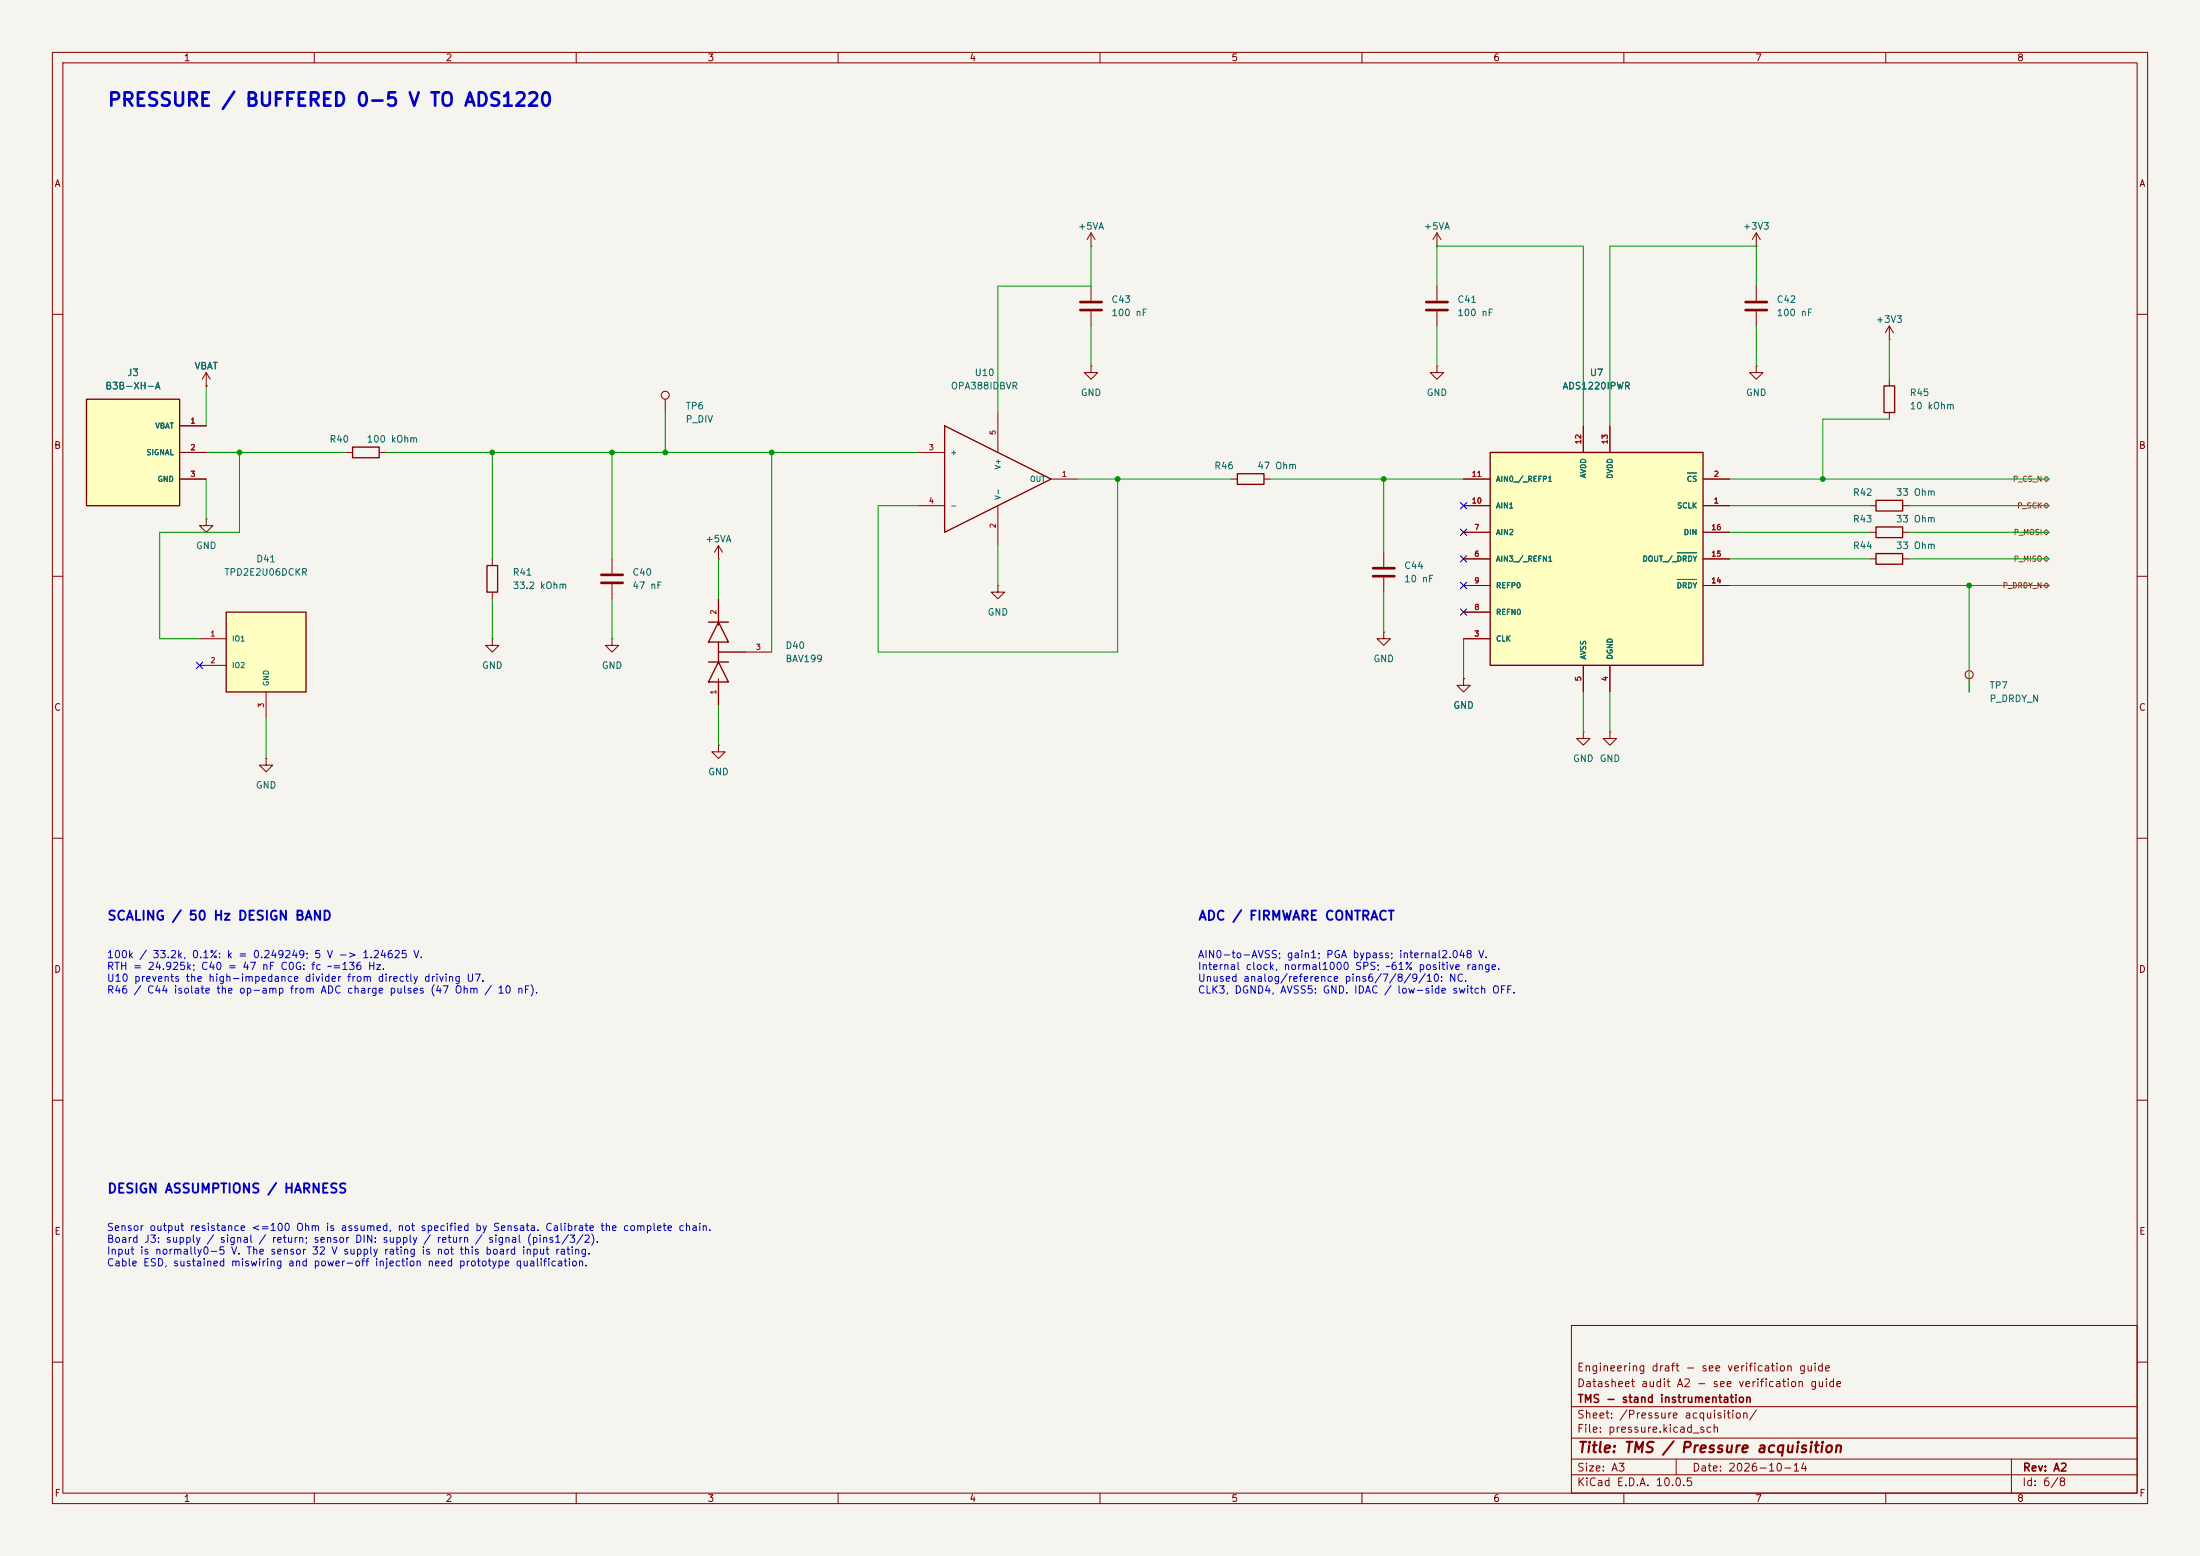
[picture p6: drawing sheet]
<svg xmlns="http://www.w3.org/2000/svg" width="420mm" height="297mm" viewBox="0 0 420 297" stroke-linecap="round" stroke-linejoin="round" font-family="sans-serif">
<path d="M0 0h420v297h-420z" fill="#f5f4ef" stroke="#f5f4ef" stroke-width=".19"/>
<g fill="none" stroke="#840000" stroke-width=".19">
<path d="M10 10h400v277h-400zM12 12h396v273h-396zM60 10v2M110 10v2M160 10v2M210 10v2M260 10v2M310 10v2M360 10v2M10 60h2M408 60h2M234.9 91.4h1.3"/>
<path d="M241.3 91.4h1.3M10 110h2M137.2 106.7h.1M137.2 104.1l-.8 1.3M137.2 104.1l.7 1.3M137.2 104.1v2.6M408 110h2M10 160h2M137.2 142.2v1.3h1.2l-1.2 1.3-1.3-1.3h1.3M137.2 142.2h.1M408 160h2M10 210h2"/>
<path d="M408 210h2M300 253h108v32h-108zM10 260h2M300 278.5h108M300 274.5h108M300 268.5h108M320 278.5v3M384 278.5v6.5M408 260h2M60 285v2M110 285v2M160 285v2"/>
<path d="M210 285v2M260 285v2M300 281.5h108M310 285v2M360 285v2"/>
</g>
<path d="M236.2 90.4h5.1v2.1h-5.1z" fill="none" stroke="#840000" stroke-width=".25"/>
<path d="M16.5 76.2h17.8v20.3h-17.8z" fill="#ffffc2"/>
<path d="M16.5 76.2h17.8v20.3h-17.8z" fill="none" stroke="#840000" stroke-width=".25"/>
<path d="M34.3 81.3h5.1M34.3 86.4h5.1M34.3 91.4h5.1M50.8 144.8v1.3h1.3l-1.3 1.2-1.3-1.2h1.3M50.8 144.8h.1" fill="none" stroke="#840000" stroke-width=".19"/>
<path d="M43.2 116.8h15.2v15.3h-15.2z" fill="#ffffc2"/>
<g fill="none" stroke="#840000" stroke-width=".25">
<path d="M359.7 73.7h2v5h-2zM67.3 85.3h5.1v2.1h-5.1zM180.3 81.3l20.4 10.1-20.4 10.2zM358.1 95.5h5.1v2h-5.1zM43.2 116.8h15.2v15.3h-15.2zM93 108h2v5h-2zM135.3 118.7h3.8M137.2 118.7l1.9 3.9h-3.8zM137.2 114.3v4.4M358.1 105.7h5.1v2h-5.1zM358.1 100.6h5.1v2h-5.1zM135.3 126.4h3.8"/>
<path d="M137.2 126.4l1.9 3.8h-3.8zM137.2 122.6v3.8M137.2 130.2v4.4M137.2 124.5h5"/>
</g>
<g fill="none" stroke="#840000" stroke-width=".19">
<path d="M208.3 47h.1M208.3 44.5l-.8 1.2M208.3 44.5l.7 1.2M208.3 44.5v2.5M208.3 54.6v2.8M208.3 59.4v2.8M274.3 47h.1M274.3 44.5v2.5M274.3 54.6v2.8M274.3 59.4v2.8M274.3 44.5l-.7 1.2M274.3 44.5l.8 1.2"/>
<path d="M335.3 47h.1M335.3 44.5v2.5M335.3 54.6v2.8M335.3 59.4v2.8M335.3 44.5l-.8 1.2M335.3 44.5l.7 1.2M39.4 73.7h.1M39.4 71.1l-.8 1.3M39.4 71.1l.7 1.3M39.4 71.1v2.6M127 76.2v2.5M190.5 78.7v7.7"/>
<path d="M208.3 69.9v1.2h1.2l-1.2 1.3-1.3-1.3h1.3M208.3 69.9h.1M274.3 69.9v1.2h1.3l-1.3 1.3-1.3-1.3h1.3M274.3 69.9h.1M335.3 69.9v1.2h1.2l-1.2 1.3-1.3-1.3h1.3M335.3 69.9h.1M360.7 64.8h.1M360.7 62.2l-.8 1.3M360.7 62.2l.7 1.3M360.7 62.2v2.6M360.7 72.4v1.3M360.7 78.7v1.3"/>
<path d="M39.4 99.1v1.2h1.2l-1.2 1.3-1.3-1.3h1.3M39.4 99.1h.1M66 86.4h1.3M72.4 86.4h1.3M175.3 86.4h5M175.3 96.5h5M190.5 96.5v7.6M200.7 91.4h5M356.9 96.5h1.2M363.2 96.5h1.3M94 106.7v1.3M94 113v1.3"/>
<path d="M116.8 106.7v2.8M116.8 111.5v2.8M137.2 114.3v5.1M190.5 111.8v1.2h1.3l-1.3 1.3-1.3-1.3h1.3M190.5 111.8h.1M356.9 106.7h1.2M356.9 101.6h1.2M363.2 106.7h1.3M363.2 101.6h1.3M38.1 121.9h5.1M38.1 127h5.1M50.8 132.1v5.1"/>
<path d="M94 121.9v1.3h1.2l-1.2 1.3-1.3-1.3h1.3M94 121.9h.1M116.8 121.9v1.3h1.3l-1.3 1.3-1.2-1.3h1.2M116.8 121.9h.1M137.2 129.5v5.1M142.2 124.5h5.1M279.4 129.5v1.3h1.3l-1.3 1.3-1.3-1.3h1.3M279.4 129.5h.1M302.3 139.7v1.3h1.2l-1.2 1.2-1.3-1.2h1.3M302.3 139.7h.1M307.3 139.7v1.3h1.3l-1.3 1.2-1.2-1.2h1.2M307.3 139.7h.1"/>
<path d="M375.9 129.5v2.6"/>
<circle cx="127" cy="75.4" r=".76"/>
<circle cx="375.9" cy="128.8" r=".76"/>
</g>
<path d="M206.2 57.7h4.1M206.2 59.2h4.1M272.3 57.7h4.1M272.3 59.2h4.1M333.2 57.7h4.1M333.2 59.2h4.1M114.8 109.7h4.1M114.8 111.3h4.1" fill="none" stroke="#840000" stroke-width=".51"/>
<path d="M284.5 86.4h40.6v40.6h-40.6z" fill="#ffffc2"/>
<path d="M284.5 86.4h40.6v40.6h-40.6z" fill="none" stroke="#840000" stroke-width=".25"/>
<g fill="none" stroke="#840000" stroke-width=".19">
<path d="M39.4 73.7h.1M34.3 91.4h5.1M34.3 81.3h5.1M34.3 86.4h5.1M279.4 96.5h5.1M279.4 91.4h5.1M302.3 81.3v5.1M307.3 81.3v5.1M325.1 96.5h5.1M325.1 91.4h5.1M264.2 105.4v2.8M264.2 110.2v2.8"/>
<path d="M279.4 106.7h5.1M279.4 101.6h5.1M279.4 116.8h5.1M279.4 111.8h5.1M325.1 106.7h5.1M325.1 101.6h5.1M325.1 111.8h5.1M264.2 120.7v1.2h1.2l-1.2 1.3-1.3-1.3h1.3M264.2 120.7h.1M279.4 129.5h.1M279.4 121.9h5.1M302.3 127v5.1"/>
<path d="M307.3 127v5.1"/>
</g>
<path d="M322.1 90.3h1.8M320.2 110.6h3.7M320.2 105.5h3.7" fill="none" stroke="#006464" stroke-width=".19"/>
<path d="M262.1 108.5h4.1M262.1 110h4.1" fill="none" stroke="#840000" stroke-width=".51"/>
<path d="M390.1 96.5l.6-.5 .5 .5-.5 .5zM390.1 91.4l.6-.5 .5 .5-.5 .5zM390.1 106.7l.6-.5 .5 .5-.5 .5zM390.1 101.6l.6-.5 .5 .5-.5 .5zM390.1 111.8l.6-.5 .5 .5-.5 .5z" fill="none" stroke="#725600" stroke-width=".19"/>
<g fill="none" stroke="#009600" stroke-width=".19">
<path d="M208.3 47v7.6h-17.8v24.1M274.3 54.6v-7.6h28v34.3M335.3 54.6v-7.6h-28v34.3M39.4 73.7v7.6M127 78.7v7.7M208.3 62.2v7.7M274.3 62.2v7.7M335.3 62.2v7.7M360.7 64.8v7.6M39.4 86.4h26.6M39.4 91.4v7.7M45.7 86.4v15.2h-15.2v20.3h7.6"/>
<path d="M73.7 86.4h101.6M94 86.4v20.3M116.8 86.4v20.3M147.3 86.4v38.1M205.7 91.4h29.2M213.4 91.4v33.1h-45.8v-28h7.7M242.6 91.4h36.8M264.2 91.4v14M330.2 91.4h61M330.2 96.5h26.7M360.7 80h-12.7v11.4M364.5 96.5h26.7"/>
<path d="M94 114.3v7.6M116.8 114.3v7.6M137.2 106.7v7.6M190.5 104.1v7.7M264.2 113v7.7M330.2 101.6h26.7M330.2 111.8h61M330.2 106.7h26.7M364.5 101.6h26.7M364.5 106.7h26.7M375.9 111.8v20.3M50.8 137.2v7.6"/>
<path d="M137.2 134.6v7.6M279.4 121.9v7.6M302.3 132.1v7.6M307.3 132.1v7.6"/>
</g>
<path d="M278.8 95.9l1.2 1.2M280 95.9l-1.2 1.2M278.8 116.2l1.2 1.2M278.8 111.2l1.2 1.2M278.8 101l1.2 1.2M278.8 106.1l1.2 1.2M280 116.2l-1.2 1.2M280 111.2l-1.2 1.2M280 101l-1.2 1.2M280 106.1l-1.2 1.2M37.5 126.4l1.2 1.2M38.7 126.4l-1.2 1.2" fill="none" stroke="#000084" stroke-width=".19"/>
<g fill="#009600" stroke="#009600" stroke-width=".19">
<circle cx="45.7" cy="86.4" r=".46"/>
<circle cx="94" cy="86.4" r=".46"/>
<circle cx="116.8" cy="86.4" r=".46"/>
<circle cx="127" cy="86.4" r=".46"/>
<circle cx="147.3" cy="86.4" r=".46"/>
<circle cx="213.4" cy="91.4" r=".46"/>
<circle cx="264.2" cy="91.4" r=".46"/>
<circle cx="375.9" cy="111.8" r=".46"/>
<circle cx="348" cy="91.4" r=".46"/>
</g>
<text font-size="2.5" fill="#0000c2" x="20.4" y="20.9">PRESSURE / BUFFERED 0-5 V TO ADS1220</text>
<text font-size="2" fill="#840000" x="301" y="277.8">Title: TMS / Pressure acquisition</text>
<g font-size="1.8" fill="#0000c2">
<text x="20.4" y="176.1">SCALING / 50 Hz DESIGN BAND</text>
<text x="228.7" y="176.1">ADC / FIRMWARE CONTRACT</text>
<text x="20.4" y="228.2">DESIGN ASSUMPTIONS / HARNESS</text>
</g>
<g font-size="1.5" fill="#840000">
<text x="300.9" y="262.1">Engineering draft - see verification guide</text>
<text x="300.9" y="265.1">Datasheet audit A2 - see verification guide</text>
<text x="301" y="268.1">TMS - stand instrumentation</text>
<text x="300.9" y="273.8">File: pressure.kicad_sch</text>
<text x="300.9" y="271.1">Sheet: /Pressure acquisition/</text>
<text x="300.9" y="281.2">Size: A3</text>
<text x="322.9" y="281.2">Date: 2026-10-14</text>
<text x="386" y="281.2">Rev: A2</text>
<text x="300.9" y="284">KiCad E.D.A. 10.0.5</text>
<text x="385.9" y="284">Id: 6/8</text>
</g>
<g font-size="1.4" fill="#0000c2">
<text x="20.3" y="183.2">100k / 33.2k, 0.1%: k = 0.249249; 5 V -&gt; 1.24625 V.</text>
<text x="20.3" y="185.5">RTH = 24.925k; C40 = 47 nF C0G: fc ~=136 Hz.</text>
<text x="228.6" y="183.2">AIN0-to-AVSS; gain1; PGA bypass; internal2.048 V.</text>
<text x="228.6" y="185.5">Internal clock, normal1000 SPS; ~61% positive range.</text>
<text x="20.3" y="187.7">U10 prevents the high-impedance divider from directly driving U7.</text>
<text x="20.3" y="190">R46 / C44 isolate the op-amp from ADC charge pulses (47 Ohm / 10 nF).</text>
<text x="228.6" y="187.7">Unused analog/reference pins6/7/8/9/10: NC.</text>
<text x="228.6" y="190">CLK3, DGND4, AVSS5: GND. IDAC / low-side switch OFF.</text>
<text x="20.3" y="235.3">Sensor output resistance &lt;=100 Ohm is assumed, not specified by Sensata. Calibrate the complete chain.</text>
<text x="20.3" y="237.6">Board J3: supply / signal / return; sensor DIN: supply / return / signal (pins1/3/2).</text>
<text x="20.3" y="239.8">Input is normally0-5 V. The sensor 32 V supply rating is not this board input rating.</text>
<text x="20.3" y="242.1">Cable ESD, sustained miswiring and power-off injection need prototype qualification.</text>
</g>
<g font-size="1.3" fill="#840000">
<text x="35" y="12">1</text>
<text x="85" y="12">2</text>
<text x="135" y="12">3</text>
<text x="185" y="12">4</text>
<text x="235" y="12">5</text>
<text x="285" y="12">6</text>
<text x="335" y="12">7</text>
<text x="385" y="12">8</text>
<text x="10.3" y="36">A</text>
<text x="408.3" y="36">A</text>
<text x="10.2" y="86">B</text>
<text x="408.2" y="86">B</text>
<text x="10.2" y="136">C</text>
<text x="408.2" y="136">C</text>
<text x="10.2" y="186">D</text>
<text x="408.2" y="186">D</text>
<text x="10.3" y="236">E</text>
<text x="408.3" y="236">E</text>
<text x="10.3" y="286">F</text>
<text x="35" y="287">1</text>
<text x="85" y="287">2</text>
<text x="135" y="287">3</text>
<text x="185" y="287">4</text>
<text x="235" y="287">5</text>
<text x="285" y="287">6</text>
<text x="335" y="287">7</text>
<text x="385" y="287">8</text>
<text x="408.3" y="286">F</text>
</g>
<g font-size="1.3" fill="#006464">
<text x="205.7" y="44.1">+5VA</text>
<text x="271.7" y="44.1">+5VA</text>
<text x="332.6" y="44.1">+3V3</text>
<text x="212.1" y="58.1">C43</text>
<text x="278.1" y="58.1">C41</text>
<text x="339.1" y="58.1">C42</text>
<text x="212.1" y="60.7">100 nF</text>
<text x="278.1" y="60.7">100 nF</text>
<text x="339.1" y="60.7">100 nF</text>
<text x="358" y="61.9">+3V3</text>
<text x="37" y="70.8">VBAT</text>
<text x="20" y="74.6">B3B-XH-A</text>
<text x="24.2" y="72.1">J3</text>
<text x="181.4" y="74.6">OPA388IDBVR</text>
<text x="186" y="72.1">U10</text>
<text x="206.2" y="75.9">GND</text>
<text x="272.3" y="75.9">GND</text>
<text x="298.2" y="74.6">ADS1220IPWR</text>
<text x="303.4" y="72.1">U7</text>
<text x="333.2" y="75.9">GND</text>
<text x="364.5" y="75.9">R45</text>
<text x="130.8" y="78.4">TP6</text>
<text x="130.8" y="81">P_DIV</text>
<text x="364.5" y="78.4">10 kOhm</text>
<text x="62.8" y="84.8">R40</text>
<text x="69.9" y="84.8">100 kOhm</text>
<text x="231.7" y="89.9">R46</text>
<text x="239.9" y="89.9">47 Ohm</text>
<text x="353.6" y="94.9">R42</text>
<text x="361.9" y="94.9">33 Ohm</text>
<text x="353.6" y="100">R43</text>
<text x="361.9" y="100">33 Ohm</text>
<text x="37.3" y="105.1">GND</text>
<text x="48.8" y="107.6">D41</text>
<text x="134.6" y="103.8">+5VA</text>
<text x="353.6" y="105.1">R44</text>
<text x="361.9" y="105.1">33 Ohm</text>
<text x="42.7" y="110.2">TPD2E2U06DCKR</text>
<text x="97.8" y="110.2">R41</text>
<text x="97.8" y="112.7">33.2 kOhm</text>
<text x="120.6" y="110.2">C40</text>
<text x="120.6" y="112.7">47 nF</text>
<text x="268" y="108.9">C44</text>
<text x="268" y="111.5">10 nF</text>
<text x="188.4" y="117.8">GND</text>
<text x="149.8" y="124.2">D40</text>
<text x="91.9" y="128">GND</text>
<text x="114.8" y="128">GND</text>
<text x="149.8" y="126.7">BAV199</text>
<text x="262.1" y="126.7">GND</text>
<text x="379.7" y="131.8">TP7</text>
<text x="277.3" y="135.6">GND</text>
<text x="379.7" y="134.3">P_DRDY_N</text>
<text x="135.1" y="148.3">GND</text>
<text x="300.2" y="145.7">GND</text>
<text x="305.3" y="145.7">GND</text>
<text x="48.7" y="150.8">GND</text>
</g>
<g font-size="1" fill="#006464">
<text x="29.5" y="82">VBAT</text>
<text x="27.8" y="87.1">SIGNAL</text>
<text x="181.4" y="87.1">+</text>
<text x="191.3" y="89.7" transform="rotate(-90 191.3 89.7)">V+</text>
<text x="30" y="92.2">GND</text>
<text x="191.3" y="95.5" transform="rotate(-90 191.3 95.5)">V-</text>
<text x="196.5" y="92.2">OUT</text>
<text x="285.5" y="92.2">AIN0_/_REFP1</text>
<text x="303" y="91.4" transform="rotate(-90 303 91.4)">AVDD</text>
<text x="308.1" y="91.5" transform="rotate(-90 308.1 91.5)">DVDD</text>
<text x="321.9" y="92.2">CS</text>
<text x="181.4" y="97.3">-</text>
<text x="285.5" y="97.3">AIN1</text>
<text x="320.1" y="97.3">SCLK</text>
<text x="285.5" y="107.4">AIN3_/_REFN1</text>
<text x="285.5" y="102.4">AIN2</text>
<text x="313.5" y="107.4">DOUT_/_DRDY</text>
<text x="321.3" y="102.4">DIN</text>
<text x="285.5" y="112.5">REFP0</text>
<text x="320" y="112.5">DRDY</text>
<text x="285.5" y="117.6">REFN0</text>
<text x="44.2" y="122.7">IO1</text>
<text x="285.5" y="122.7">CLK</text>
<text x="303" y="126" transform="rotate(-90 303 126)">AVSS</text>
<text x="308.1" y="126" transform="rotate(-90 308.1 126)">DGND</text>
<text x="44.2" y="127.8">IO2</text>
<text x="51.6" y="131.1" transform="rotate(-90 51.6 131.1)">GND</text>
</g>
<g font-size="1" fill="#a90000">
<text x="36.2" y="81.1">1</text>
<text x="190.3" y="83.1" transform="rotate(-90 190.3 83.1)">5</text>
<text x="36.2" y="86.2">2</text>
<text x="177.2" y="86.2">3</text>
<text x="302.1" y="84.9" transform="rotate(-90 302.1 84.9)">12</text>
<text x="307.2" y="84.9" transform="rotate(-90 307.2 84.9)">13</text>
<text x="36.2" y="91.3">3</text>
<text x="202.6" y="91.3">1</text>
<text x="280.9" y="91.3">11</text>
<text x="327.1" y="91.3">2</text>
<text x="177.2" y="96.3">4</text>
<text x="190.3" y="100.9" transform="rotate(-90 190.3 100.9)">2</text>
<text x="280.9" y="96.3">10</text>
<text x="281.4" y="101.4">7</text>
<text x="326.6" y="101.4">16</text>
<text x="327.1" y="96.3">1</text>
<text x="281.4" y="106.5">6</text>
<text x="326.6" y="106.5">15</text>
<text x="281.4" y="111.6">9</text>
<text x="326.6" y="111.6">14</text>
<text x="137" y="117.4" transform="rotate(-90 137 117.4)">2</text>
<text x="281.4" y="116.7">8</text>
<text x="40.1" y="121.7">1</text>
<text x="144.2" y="124.3">3</text>
<text x="281.4" y="121.7">3</text>
<text x="40.1" y="126.8">2</text>
<text x="302.1" y="130.1" transform="rotate(-90 302.1 130.1)">5</text>
<text x="307.2" y="130.1" transform="rotate(-90 307.2 130.1)">4</text>
<text x="50.6" y="135.2" transform="rotate(-90 50.6 135.2)">3</text>
<text x="137" y="132.7" transform="rotate(-90 137 132.7)">1</text>
</g>
<g font-size="1" fill="#725600">
<text x="384.2" y="92.2">P_CS_N</text>
<text x="385" y="97.3">P_SCK</text>
<text x="384.3" y="107.4">P_MISO</text>
<text x="384.3" y="102.4">P_MOSI</text>
<text x="382.2" y="112.5">P_DRDY_N</text>
</g>
</svg>
